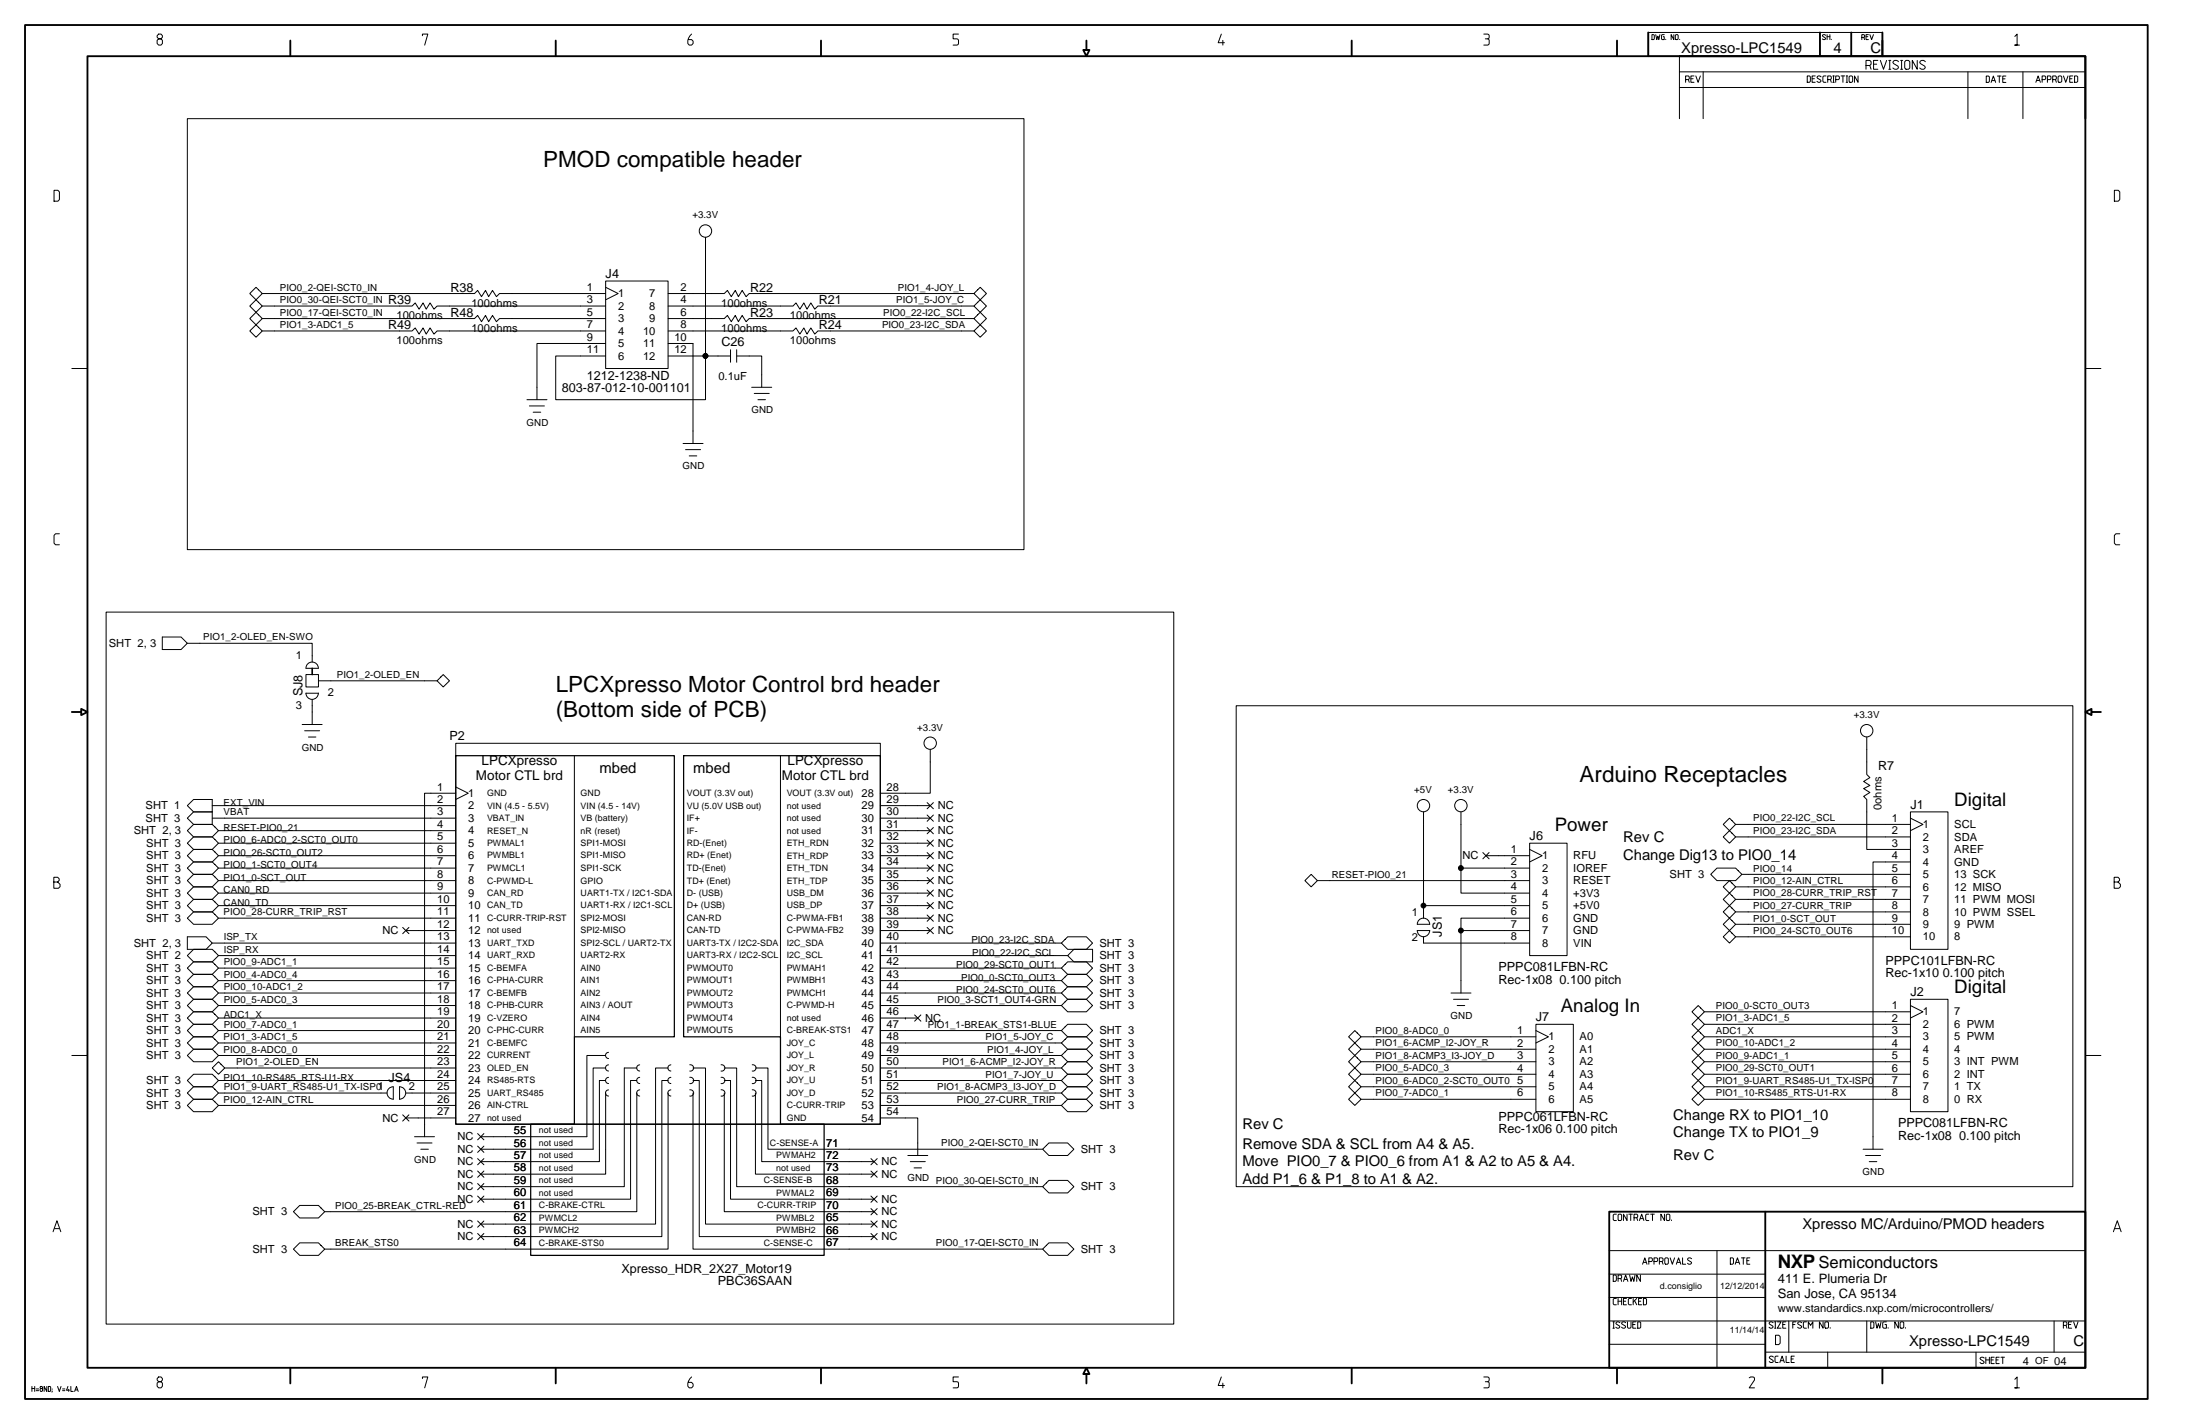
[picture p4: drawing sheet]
<svg xmlns="http://www.w3.org/2000/svg" width="432mm" height="279mm" viewBox="0 0 432 279" stroke-linecap="round" stroke-linejoin="round" font-family="sans-serif">
<g fill="none" stroke="#000" stroke-width=".2">
<path d="M31.1 6.7l-.3 .3v.3l.3 .3h.5l.3 .3v.6l-.3 .3h-.5l-.3-.3v-.6l.3-.3h.5l.3-.3v-.3l-.3-.3zM82.9 7v-.3h1.1l-.6 2.1M135.7 6.7a2.04 2.04 0 0 0-.7 1.8l.3 .3h.4l.3-.3v-.4l-.3-.3h-.6M188.1 6.7h-1v.9h.7l.3 .3-.1 .8-.9 .1M239.7 6.7l-.6 1.7h1.2M240 7.9v.9M291.2 6.7h.8a.55 .55 0 0 1 .2 .8l-.2 .1M291.5 7.6l.7 .1 .1 .8-.3 .3h-.8M324.2 6.8h.4l.1 .1v.7l-.1 .2h-.4zM325 6.8l.2 1 .2-.7 .2 .7 .2-1M326.6 6.8h-.4l-.1 .1 .1 .9h.4v-.6h-.1M326.9 7.7v.1"/>
<path d="M328.5 6.8v1l-.5-1v1M329 6.8l.4 .1v.7l-.2 .2-.4-.2v-.7zM329.6 11v12.3M329.6 17.2h79.7M329.6 14.1h79.7M329.7 7.7v.1M330.8 15.6h.6l.2-.1v-.4l-.2-.2h-.6v1.3M331.4 15.6l.2 .6M331.9 15.5h.4M332.5 14.9h-.6v1.3h.6M332.8 14.9l.5 1.3 .4-1.3M334.3 14.1v9.2"/>
<path d="M354.7 14.9h.5l.1 .2v.9l-.1 .2h-.5zM355.7 15.5h.4M356.3 14.9h-.6v1.3h.6M357.4 15.1a.47 .47 0 0 0-.8 .1l.7 .5v.3a.49 .49 0 0 1-.7 0M358.3 6.9l-.2-.1-.3 .1v.2l.5 .5-.2 .2-.4-.2M358.4 14.9h-.5l-.1 .2v.9l.1 .2h.5M358.6 7.2h.6M358.6 6.8v1M358.7 15.6h.6l.1-.1v-.4l-.1-.2h-.6v1.3M359.2 6.8v1M359.3 15.6l.1 .6M359.4 7.7v.1"/>
<path d="M359.7 16.2h.3M359.7 14.9h.3M359.9 14.9v1.3M360.3 15.6h.5l.2-.1v-.4l-.2-.2h-.5v1.3M361.4 14.9h.7M361.7 14.9v1.3M362.4 16.2h.2M362.4 14.9h.2M362.5 14.9v1.3M363.1 14.9h.4l.1 .2v.9l-.1 .2h-.4l-.2-.2v-.9zM364.7 14.9v1.3l-.7-1.3v1.3M365.4 7.3h.4l.2-.1-.2-.4h-.4v1"/>
<path d="M365.8 7.3l.2 .5M366.2 12.8h.8l.2-.2v-.5l-.2-.2h-.8v1.7M366.2 7.2h.4M366.7 6.8h-.5v1h.5M367 12.8l.2 .8M367 6.8l.3 1 .4-1M367.7 12.6h.6M368.6 11.9h-.9v1.7h.9M369.1 11.9l.6 1.7 .6-1.7M369.5 6.4h-46v4.6h46M370.7 13.6h.4M370.7 11.9h.4"/>
<path d="M370.9 11.9v1.7M372.6 12.1a.62 .62 0 0 0-1.1 .1l.1 .3 .9 .5 .1 .2-.1 .3a.7 .7 0 0 1-1-.2M373 13.6h.4M373 11.9h.4M373.2 11.9v1.7M374.1 11.9h.5l.2 .2v1.2l-.2 .3h-.5l-.3-.3v-1.2zM376.3 11.9v1.7l-1-1.7v1.7M377.9 12.1a.62 .62 0 0 0-1.1 .1l.1 .3 .9 .5 .1 .2-.1 .3a.68 .68 0 0 1-1-.2M386.2 14.1v9.2M389.8 14.9h.5l.2 .2v.9l-.2 .2h-.5zM390.8 16.2l.4-1.3 .5 1.3M391 15.8h.5"/>
<path d="M392 14.9h.7M392.4 14.9v1.3M393.1 15.5h.4M393.7 14.9h-.6v1.3h.6M395.5 7.2l.4-.5v2.1h-.4h.9M397 14.1v9.2M399.6 16.2l.4-1.3 .5 1.3M399.8 15.8h.5M400.8 15.6h.5l.2-.1v-.4l-.2-.2h-.5v1.3M401.8 15.6h.6l.1-.1v-.4l-.1-.2h-.6v1.3M402.9 15.6h.5l.2-.1v-.4l-.2-.2h-.5v1.3M403.4 15.6l.2 .6"/>
<path d="M404.1 14.9h.4l.2 .2v.9l-.2 .2h-.4l-.2-.2v-.9zM405 14.9l.4 1.3 .5-1.3M406.2 15.5h.5M406.8 14.9h-.6v1.3h.6M407.2 14.9h.4l.2 .2v.9l-.2 .2h-.4zM10.6 37.3h.8l.3 .4v1.5l-.3 .3h-.8zM36.8 23.3h164.2v84.5h-164.2zM415 37.3h.8l.3 .4v1.5l-.3 .3h-.8zM49 57.6l1.2-1.2 1.3 1.2-1.3 1.2zM118.9 57.6h-20.9l-.6 .6-.7-1.2-.8 1.2-.6-1.2-.8 1.2-.8-1.2-.6 .6h-41.6M118.9 55.1h12.2v17.2h-12.2zM118.9 56.4l2.4 1.2-2.4 1.2"/>
<path d="M131.1 57.6h11.1l.6-.6 .7 1.2 .8-1.2 .6 1.2 .8-1.2 .7 1.2 .6-.6h44.2M138.5 46.6v31.8h-29.4v-8.5h9.8M192.4 56.4l1.2 1.2-1.2 1.2-1.2-1.2zM192.4 58.8l1.2 1.2-1.2 1.3-1.2-1.3zM14.1 72.3h3.1M49 60l1.2-1.2 1.3 1.2-1.3 1.3zM49 62.5l1.2-1.2 1.3 1.2-1.3 1.2zM49 64.9l1.2-1.2 1.3 1.2-1.3 1.3zM103.4 78.4h4M103.9 79.7h2.9M118.9 67.4h-13.5v11M118.9 60h-33.1l-.6 .7-.8-1.3-.7 1.3-.7-1.3-.7 1.3-.8-1.3-.6 .6h-29.4"/>
<path d="M118.9 62.5h-20.9l-.6 .6-.7-1.2-.8 1.2-.6-1.2-.8 1.2-.8-1.2-.6 .6h-41.6M118.9 64.9h-33.1l-.6 .7-.8-1.3-.7 1.3-.7-1.3-.7 1.3-.8-1.3-.6 .6h-29.4M131.1 60h24.5l.6-.6 .8 1.3 .8-1.3 .6 1.3 .8-1.3 .7 1.3 .6-.7h30.7M131.1 62.5h11.1l.6-.6 .7 1.2 .8-1.2 .6 1.2 .8-1.2 .7 1.2 .6-.6h44.2M131.1 64.9h24.5l.6-.6 .8 1.3 .8-1.3 .6 1.3 .8-1.3 .7 1.3 .6-.7h30.7M131.1 67.4h4.9v19.6M143.4 68.6v2.5M143.4 69.8l-12.3 .1M144.6 69.8l4.9 .1v6.1M144.6 68.6v2.5M147.5 76h4M148 77.2h3"/>
<path d="M148.8 78.4h1.4M191.2 64.9l1.2-1.2 1.2 1.2-1.2 1.3zM192.4 61.3l1.2 1.2-1.2 1.2-1.2-1.2zM409.3 72.3h3M104.6 80.9h1.5M134.1 87h3.9M134.6 88.2h2.9M135.3 89.5h1.5M11.7 104.7h-.8l-.3 .4v1.5l.3 .3h.8M416.1 104.7h-.8l-.3 .4v1.5l.3 .3h.8M20.8 120.1h209.6v139.7h-209.6zM31.9 125h3.6l1.3 1.2-1.3 1.2h-3.6z"/>
<path d="M36.8 126.2h24.5v3.7M60 132.4h2.5v2.4h-2.5zM61.3 137.2v5M62.5 131.1a1.22 1.22 0 0 0-1.2-1.2 1.22 1.22 0 0 0-1.3 1.2h2.5M62.5 136a1.22 1.22 0 0 1-1.2 1.2 1.22 1.22 0 0 1-1.3-1.2h2.5M62.5 133.6h23.3M87 132.4l1.2 1.2-1.2 1.2-1.2-1.2zM242.6 138.5h164.2v94.3h-164.2zM36.8 158.1l1.2-1.2h3.7v4.9h-3.7l-1.2-1.3 1.2-1.2h3.7h-3.7zM41.7 158.1h47.8M59.3 142.2h3.9M59.8 143.4h2.9"/>
<path d="M60.5 144.6h1.5M89.5 145.8h83.3v74.8h-83.3zM89.5 155.6h-6.2v67.4M89.5 154.4l2.4 1.2-2.4 1.3M112.7 148.3v55.1M153.2 148.3v55.1M182 159.9l1.2 1.2M182 157.5l1.2 1.2M182.6 147v8.6h-9.8M182.6 158.1h-9.8M183.2 159.9l-1.2 1.2M183.2 157.5l-1.2 1.2"/>
<path d="M279.4 159.3v20.8M286.7 159.3v15.9h13.5M366.4 144.6v7.4l.6 .6-1.2 .7 1.2 .8-1.2 .6 1.2 .8-1.2 .8 .6 .6v9.8h8.6M375 159.3h7.3v27h-7.3zM10.6 173.1h.7l.3-.4v-.3l-.3-.3h-.7v2.2h.9l.3-.3v-.5l-.5-.4M36.8 163l1.2-1.2h3.7l1.2 1.2-1.2 1.2h-3.7zM36.8 165.4l1.2-1.2h3.7l1.2 1.2-1.2 1.3h-3.7zM36.8 167.9l1.2-1.2h3.7l1.2 1.2-1.2 1.2h-3.7zM36.8 170.3l1.2-1.2h3.7l1.2 1.2-1.2 1.3h-3.7zM36.8 172.8l1.2-1.2h3.7l1.2 1.2-1.2 1.2h-3.7zM36.8 175.2l1.2-1.2h3.7l1.2 1.2-1.2 1.3h-3.7zM36.8 177.7l1.2-1.2h3.7l1.2 1.2-1.2 1.2h-3.7z"/>
<path d="M41.7 160.5h47.8M89.5 172.8h-46.6M89.5 170.3h-46.6M89.5 177.7h-46.6M89.5 167.9h-46.6M89.5 163h-46.6M89.5 165.4h-46.6M89.5 175.2h-46.6M182 162.4l1.2 1.2M182 164.8l1.2 1.3M182 167.3l1.2 1.2M182 169.7l1.2 1.2"/>
<path d="M182 172.2l1.2 1.2M182 179.5l1.2 1.3M182 174.6l1.2 1.3M182 177.1l1.2 1.2M182.6 172.8h-9.8M182.6 170.3h-9.8M182.6 177.7h-9.8M182.6 167.9h-9.8M182.6 163h-9.8M182.6 165.4h-9.8M182.6 175.2h-9.8M182.6 160.5h-9.8"/>
<path d="M183.2 162.4l-1.2 1.2M183.2 164.8l-1.2 1.3M183.2 167.3l-1.2 1.2M183.2 169.7l-1.2 1.2M183.2 172.2l-1.2 1.2M183.2 179.5l-1.2 1.3M183.2 174.6l-1.2 1.3M183.2 177.1l-1.2 1.2M256.1 172.8l1.2-1.2 1.3 1.2-1.3 1.2zM258.6 172.8h41.6M286.7 170.3h13.5M291 167.3l1.3 1.2"/>
<path d="M291.7 167.9h8.5M292.3 167.3l-1.3 1.2M300.2 165.4h7.4v22.1h-7.4zM300.2 166.7l2.5 1.2-2.5 1.2M300.2 177.7h-20.8M335.8 171.6l1.2-1.3h3.7l1.2 1.3-1.2 1.2h-3.7zM338.2 161.8l1.2-1.3 1.3 1.3-1.3 1.2zM338.2 164.2l1.2-1.2 1.3 1.2-1.3 1.2zM338.2 174l1.2-1.2 1.3 1.2-1.3 1.2zM338.2 176.5l1.2-1.3 1.3 1.3-1.3 1.2zM338.2 178.9l1.2-1.2 1.3 1.2-1.3 1.2zM340.7 178.9h34.3"/>
<path d="M340.7 176.5h34.3M340.7 174h34.3M340.7 161.8h34.3M340.7 164.2h34.3M375 160.5l2.4 1.3-2.4 1.2M375 169.1h-7.4v56.4M375 171.6h-33.1M415 173.1h.7l.3-.4v-.3l-.3-.3h-.7v2.2h.9l.3-.3v-.5l-.5-.4M36.8 199.7l1.2-1.2h3.7l1.2 1.2-1.2 1.3h-3.7zM36.8 187.5l1.2-1.2h3.7l1.2 1.2-1.2 1.2h-3.7zM36.8 180.1l1.2-1.2h3.7l1.2 1.2-1.2 1.3h-3.7zM36.8 197.3l1.2-1.2h3.7l1.2 1.2-1.2 1.2h-3.7z"/>
<path d="M36.8 194.8l1.2-1.2h3.7l1.2 1.2-1.2 1.3h-3.7zM36.8 192.4l1.2-1.2h3.7l1.2 1.2-1.2 1.2h-3.7zM36.8 189.9l1.2-1.2h3.7l1.2 1.2-1.2 1.3h-3.7zM36.8 183.8h3.6l1.3 1.2-1.3 1.3h-3.6zM42.9 187.5h46.6M42.9 189.9h46.6M42.9 192.4h46.6M42.9 194.8h46.6M42.9 199.7h46.6M42.9 197.3h46.6M79 182l1.3 1.2M80.3 182l-1.3 1.2"/>
<path d="M89.5 182.6h-9.8M89.5 185h-47.8M89.5 180.1h-46.6M177.7 199.7h.1M179.5 199.1l1.2 1.3M180.1 199.7h-7.3M180.7 199.1l-1.2 1.3M182 182l1.2 1.2M182.6 182.6h-9.8M182.6 180.1h-9.8M183.2 182l-1.2 1.2M208.3 185h-35.5"/>
<path d="M208.3 189.9h-35.5M208.3 192.4h-35.5M208.3 194.8h-35.5M208.3 197.3h-35.5M209.5 188.7h3.7l1.2 1.2-1.2 1.3h-3.7l-1.2-1.3zM209.5 183.8h3.7l1.2 1.2-1.2 1.3h-3.7l-1.2-1.3zM209.5 191.2h3.7l1.2 1.2-1.2 1.2h-3.7l-1.2-1.2zM209.5 193.6h3.7l1.2 1.2-1.2 1.3h-3.7l-1.2-1.3zM209.5 196.1h3.7l1.2 1.2-1.2 1.2h-3.7l-1.2-1.2zM209.5 187.5h-36.7M210.8 186.3h3.6v2.4h-3.6l-1.3-1.2zM278.2 182.6h2.4a1.22 1.22 0 0 1-1.2 1.2 1.22 1.22 0 0 1-1.2-1.2z"/>
<path d="M278.7 180.4a1.23 1.23 0 0 1 1.9 1h-2.4v-.4zM279.4 183.8v1.2h20.8M284.8 194.8h3.9M285.3 196.1h2.9M286 197.3h1.5M286.7 182.6h13.5M300.2 180.1h-13.5v14.7M332.1 198.5l1.2-1.2 1.2 1.2-1.2 1.2zM334.5 198.5h40.5M338.2 181.4l1.2-1.3 1.3 1.3-1.3 1.2zM338.2 183.8l1.2-1.2 1.3 1.2-1.3 1.2zM340.7 181.4h34.3"/>
<path d="M340.7 183.8h34.3M375 196.1h7.3v22h-7.3zM375 197.3l2.4 1.2-2.4 1.2M14.1 207.1h3.1M36.8 212l1.2-1.2h3.7l1.2 1.2-1.2 1.2h-3.7zM36.8 204.6l1.2-1.2h3.7l1.2 1.2-1.2 1.3h-3.7zM36.8 207.1l1.2-1.2h3.7l1.2 1.2-1.2 1.2h-3.7zM36.8 214.5l1.2-1.3h3.7l1.2 1.3-1.2 1.2h-3.7zM36.8 216.9l1.2-1.2h3.7l1.2 1.2-1.2 1.2h-3.7zM36.8 202.2l1.2-1.2h3.7l1.2 1.2-1.2 1.2h-3.7zM41.7 209.6l1.2-1.3 1.2 1.3-1.2 1.2zM42.9 212h46.6"/>
<path d="M42.9 204.6h46.6M42.9 207.1h46.6M42.9 214.5h33.1M42.9 216.9h46.6M42.9 202.2h46.6M44.1 209.5l45.4 .1M77.2 215.7a1.22 1.22 0 0 1-1.2-1.2 1.22 1.22 0 0 1 1.2-1.3v2.5M78.4 215.7a1.22 1.22 0 0 0 1.2-1.2 1.22 1.22 0 0 0-1.2-1.3v2.5M79 218.7l1.3 1.3M79.7 214.5h9.8M79.7 219.4h9.8M80.3 218.7l-1.3 1.3"/>
<path d="M118.9 209.5h-2.5v16h-22M118.9 212h-1.3v15.9h-23.2M118.9 207.1h-3.7v15.9h-20.8M118.9 214.5v15.9h-24.5M119.4 206.5a.6 .6 0 0 0-.5 .6 .6 .6 0 0 0 .5 .6M119.4 208.9a.6 .6 0 0 0-.5 .6 .6 .6 0 0 0 .5 .6M119.4 211.4a.6 .6 0 0 0-.5 .6 .6 .6 0 0 0 .5 .6M119.4 213.8a.6 .6 0 0 0-.5 .7 .6 .6 0 0 0 .5 .6M125 209.6l-2.5-.1v23.3h-28.1M125 212h-1.2v23.3h-29.4M125 214.5v23.2h-61.3M125.6 208.9a.6 .6 0 0 0-.6 .6 .6 .6 0 0 0 .6 .6"/>
<path d="M125.6 211.4a.6 .6 0 0 0-.6 .6 .6 .6 0 0 0 .6 .6M125.6 213.8a.6 .6 0 0 0-.6 .7 .6 .6 0 0 0 .6 .6M131.1 209.6h-2.4v30.6h-34.3M131.1 212h-1.2v30.6h-35.5M131.1 214.5v30.6h-67.4M131.7 208.9a.6 .6 0 0 0-.6 .6 .6 .6 0 0 0 .6 .6M131.7 211.4a.6 .6 0 0 0-.6 .6 .6 .6 0 0 0 .6 .6M131.7 213.8a.6 .6 0 0 0-.6 .7 .6 .6 0 0 0 .6 .6M135.4 211.4a.63 .63 0 0 1 .7 .6 .63 .63 0 0 1-.7 .6M135.4 213.8a.63 .63 0 0 1 .7 .6 .63 .63 0 0 1-.7 .7M135.4 208.9a.63 .63 0 0 1 .7 .6 .63 .63 0 0 1-.7 .6M136 209.6h2.5v30.6h33.1"/>
<path d="M136 212h1.2v30.6h34.4M136 214.5v30.6h68.6M141.5 208.9a.63 .63 0 0 1 .8 .6 .63 .63 0 0 1-.8 .6M141.5 211.4a.63 .63 0 0 1 .8 .6 .63 .63 0 0 1-.8 .6M141.5 213.8a.63 .63 0 0 1 .8 .6 .63 .63 0 0 1-.8 .7M142.2 209.6h2.4v23.2h60M142.2 212h1.2v23.3h28.2M142.2 214.5v23.2h29.4M147.6 208.9a.63 .63 0 0 1 .8 .6 .63 .63 0 0 1-.8 .6M147.6 211.4a.63 .63 0 0 1 .8 .6 .63 .63 0 0 1-.8 .6M147.6 213.8a.63 .63 0 0 1 .8 .6 .63 .63 0 0 1-.8 .7M148.3 209.6h2.4v15.9h53.9"/>
<path d="M148.3 212h1.2v15.9h22.1M148.3 214.5v15.9h23.3M172.8 219.4h7.3v7.3M208.3 204.6l1.2-1.2h3.7l1.2 1.2-1.2 1.3h-3.7zM208.3 216.9l1.2-1.2h3.7l1.2 1.2-1.2 1.2h-3.7zM208.3 212h-35.5M208.3 204.6h-35.5M208.3 207.1h-35.5M208.3 209.5l-35.5 .1M208.3 214.5h-35.5M208.3 216.9h-35.5M208.3 202.2h-35.5"/>
<path d="M209.5 205.9h3.7l1.2 1.2-1.2 1.2h-3.7l-1.2-1.2zM209.5 208.3h3.7l1.2 1.3-1.2 1.2h-3.7l-1.2-1.2zM209.5 210.8h3.7l1.2 1.2-1.2 1.2h-3.7l-1.2-1.2zM209.5 213.2h3.7l1.2 1.3-1.2 1.2h-3.7l-1.2-1.2zM209.6 201h3.6l1.2 1.2-1.2 1.2h-3.6l-1.3-1.2zM264.7 215.7l1.2-1.2 1.2 1.2-1.2 1.2zM264.7 213.2l1.2-1.2 1.2 1.2-1.2 1.3zM264.7 208.3l1.2-1.2 1.2 1.2-1.2 1.2zM264.7 205.9l1.2-1.3 1.2 1.3-1.2 1.2zM264.7 203.4l1.2-1.2 1.2 1.2-1.2 1.2zM264.7 210.8l1.2-1.2 1.2 1.2-1.2 1.2zM267.1 215.7h34.4"/>
<path d="M267.1 213.2h34.4M267.1 205.9h34.4M267.1 208.3h34.4M267.1 203.4h34.4M267.1 210.8h34.4M301.5 201h7.3v17.1h-7.3zM301.5 202.2l2.4 1.2-2.4 1.2M332.1 205.9l1.2-1.3 1.2 1.3-1.2 1.2zM332.1 208.3l1.2-1.2 1.2 1.2-1.2 1.2zM332.1 210.8l1.2-1.2 1.2 1.2-1.2 1.2zM332.1 213.2l1.2-1.2 1.2 1.2-1.2 1.3zM332.1 215.7l1.2-1.2 1.2 1.2-1.2 1.2z"/>
<path d="M332.1 201l1.2-1.3 1.2 1.3-1.2 1.2zM332.1 203.4l1.2-1.2 1.2 1.2-1.2 1.2zM334.5 205.9h40.5M334.5 208.3h40.5M334.5 210.8h40.5M334.5 215.7h40.5M334.5 213.2h40.5M334.5 203.4h40.5M334.5 201h40.5M409.3 207.1h3M57.6 237.7l1.2-1.2h3.7l1.2 1.2-1.2 1.3h-3.7zM81.4 223h3.9"/>
<path d="M81.9 224.3h2.9M82.6 225.5h1.5M93.7 222.4l1.3 1.2M93.7 224.9l1.3 1.2M93.7 227.3l1.3 1.2M93.7 229.8l1.3 1.2M93.7 232.2l1.3 1.2M93.7 234.7l1.3 1.2M93.7 239.6l1.3 1.2M95 222.4l-1.3 1.2M95 224.9l-1.3 1.2M95 227.3l-1.3 1.2"/>
<path d="M95 229.8l-1.3 1.2M95 232.2l-1.3 1.2M95 234.7l-1.3 1.2M95 239.6l-1.3 1.2M170.9 239.6l1.3 1.2M170.9 237.1l1.3 1.3M170.9 234.7l1.3 1.2M170.9 227.3l1.3 1.2M170.9 229.8l1.3 1.2M172.2 239.6l-1.3 1.2M172.2 237.1l-1.3 1.3M172.2 234.7l-1.3 1.2"/>
<path d="M172.2 227.3l-1.3 1.2M172.2 229.8l-1.3 1.2M178.2 226.7h3.9M178.7 227.9h2.9M179.4 229.2h1.5M205.9 224.3h3.6l1.3 1.2-1.3 1.2h-3.6l-1.3-1.2zM205.9 231.6h3.6l1.3 1.2-1.3 1.3h-3.6l-1.3-1.3zM317.2 238.2h-.4l-.2 .2v.9l.2 .2h.4M317.8 238.2h.3l.2 .2v.9l-.2 .2h-.3l-.2-.2v-.9zM319.3 238.2v1.3l-.7-1.3v1.3M319.7 238.2h.7M320.1 238.2v1.3"/>
<path d="M320.7 238.9h.5l.2-.1v-.4l-.2-.2h-.5v1.3M321.2 238.9l.2 .6M321.8 239.5l.4-1.3 .4 1.3M321.9 239.1h.6M323.6 238.2h-.4l-.2 .2v.9l.2 .2h.4M324 238.2h.7M324.3 238.2v1.3M326.7 238.2v1.3l-.7-1.3v1.3M327.2 238.2h.4l.1 .2v.9l-.1 .2h-.4l-.2-.2v-.9zM328.1 239.4v.1M365.7 225.5h3.9M366.2 226.7h2.9"/>
<path d="M366.9 227.9h1.5M10.4 241.7l.8-2.2 .7 2.2M10.7 241.1h.9M57.6 245.1l1.2-1.2h3.7l1.2 1.2-1.2 1.2h-3.7zM93.7 242l1.3 1.2M95 242l-1.3 1.2M170.9 242l1.3 1.2M172.2 242l-1.3 1.2M205.9 243.9h3.6l1.3 1.2-1.3 1.2h-3.6l-1.3-1.2zM315.8 245.4h93.5M315.8 254.6h30.7M315.8 250h30.7"/>
<path d="M315.8 259.2h93.5M316.6 259.4h.3M316.6 250.2h.5l.1 .1v.9l-.1 .2h-.5zM316.7 259.4v1.2M317.2 254.8h-.4l-.2 .1v.9l.2 .2h.4M317.6 255.3h.7M317.6 250.9h.5l.2-.2v-.4l-.2-.1h-.5v1.2M317.6 254.8v1.2M317.9 259.5a.47 .47 0 0 0-.8 .1l.7 .6 .1 .1-.1 .2a.47 .47 0 0 1-.7-.1M318.1 250.9l.2 .5M318.3 254.8v1.2M318.6 255.3h.5"/>
<path d="M318.6 251.4l.5-1.2 .4 1.2M318.8 251h.5M319.1 259.5a.47 .47 0 0 0-.8 .1l.7 .6v.3a.49 .49 0 0 1-.7-.1M319.2 254.8h-.6v1.2h.6M319.4 259.4v1l.2 .2h.4l.1-.2v-1M319.8 250.2l.3 1.2 .3-.9 .3 .9 .2-1.2M320.2 254.8h-.4l-.2 .1v.9l.2 .2h.4M320.5 259.9h.4M320.5 254.8v1.2M320.8 255.2l.4 .8M321.1 259.4h-.6v1.2h.6M321.2 254.8l-.7 .7"/>
<path d="M321.4 259.4h.5l.1 .1v.9l-.1 .2h-.5zM321.6 255.3h.4M322 250.2v1.2l-.8-1.2v1.2M322.2 254.8h-.6v1.2h.6M322.4 248.1l.4-1.3 .5 1.3M322.6 254.8h.4l.2 .1v.9l-.2 .2h-.4zM322.6 247.7h.5M323.6 247.5h.5l.2-.1v-.4l-.2-.2h-.5v1.3M324.6 247.5h.6l.2-.1v-.4l-.2-.2h-.6v1.3M325.7 247.5h.5l.2-.1v-.4l-.2-.2h-.5v1.3M326.2 247.5l.2 .6M326.9 246.8h.4l.1 .2v.9l-.1 .2h-.4l-.2-.2v-.9z"/>
<path d="M327.8 246.8l.4 1.3 .5-1.3M329 248.1l.5-1.3 .4 1.3M329.2 247.7h.5M330.2 246.8v1.3h.7M332 247a.47 .47 0 0 0-.8 .1l.8 .7-.3 .3-.5-.2M337 245.4v23M339.6 246.8h.5l.1 .2v.9l-.1 .2h-.5zM340.6 248.1l.4-1.3 .5 1.3M340.7 247.7h.6M341.8 246.8h.7M342.2 246.8v1.3M342.9 247.4h.4"/>
<path d="M343.5 246.8h-.6v1.3h.6M348 259.5a.47 .47 0 0 0-.8 .1l.8 .7-.3 .3-.5-.2M348.3 259.4h.3M348.4 259.4v1.2M348.8 259.4h.8l-.8 1.2h.8M349.9 259.9h.5M350.5 259.4h-.6v1.2h.6M351.1 259.2v6.1M351.9 259.9h.4M352.5 259.4h-.6v1.2M353.6 259.5a.47 .47 0 0 0-.8 .1l.8 .7a.45 .45 0 0 1-.3 .3 .45 .45 0 0 1-.5-.2M354.6 259.4h-.5l-.2 .1v.9l.2 .2h.5"/>
<path d="M357.8 259.4v1.2l-.7-1.2v1.2M358.3 259.4h.4l.2 .1v.9l-.2 .2h-.4l-.1-.2v-.9zM366.4 259.2v6.1M367.2 259.4h.4l.2 .1v.9l-.2 .2h-.4zM368.1 259.4l.3 1.2 .3-.9 .3 .9 .2-1.2M370.2 259.4h-.5l-.2 .1v.9l.2 .2h.5v-.7h-.2M372.6 259.4v1.2l-.7-1.2v1.2M373.1 259.4h.4l.2 .1v.9l-.2 .2h-.4l-.2-.2v-.9zM403.2 259.2v6.1M406 259.9h.4M406.6 259.4h-.6v1.2h.6M407 259.4l.4 1.2 .5-1.2"/>
<path d="M414.8 241.7l.8-2.2 .7 2.2M415.1 241.1h.9M6.3 272v1M6.3 272.4h.5M6.8 272v1M7.1 272.9h.5M7.1 272.5h.5M8 272l-.1 .3 .4 .3-.1 .4h-.2l-.1-.4 .3-.2 .1-.2zM9.2 272v1l-.5-1v1M9.5 272l.4 .2v.7l-.1 .1h-.3zM10.2 272.9v.2M10.2 272.5v.1"/>
<path d="M11.3 272l.3 1 .4-1M12.3 272.9h.4M12.3 272.5h.4M13.3 272l-.2 .8h.5M13.5 272.6v.4M13.9 272v1h.5M14.6 273l.4-1 .3 1M14.8 272.7h.4M31.1 270.2l-.3 .3v.3l.3 .3h.5l.3 .3v.6l-.3 .3h-.5l-.3-.3v-.6l.3-.3h.5l.3-.3v-.3l-.3-.3zM82.9 270.5v-.3h1.1l-.6 2.1M135.7 270.2a2.03 2.03 0 0 0-.7 1.8l.3 .3h.4l.3-.3v-.4l-.3-.4h-.6M188.1 270.2h-1v.9h.7l.3 .3-.1 .8-.9 .1"/>
<path d="M239.7 270.2l-.6 1.6h1.2M240 271.4v.9M291.2 270.2h.8a.5 .5 0 0 1 .3 .4 .5 .5 0 0 1-.3 .5M291.5 271.1l.7 .1 .1 .8-.3 .3h-.8M315.8 263.8h30.7M316.6 260.6h.3M343.3 270.3l.3-.1h.5l.2 .1 .1 .2v.3l-1.1 1.5h1.1M346.5 265.3h62.8M348.1 266.3a.47 .47 0 0 0-.8 .1l.8 .7a.45 .45 0 0 1-.8 0M348.3 260.6h.3M348.5 262h.6l.3 .3v1.2l-.3 .3h-.6zM349 266.1h-.4l-.2 .2v.8l.2 .2h.4"/>
<path d="M349.3 267.3l.5-1.2 .4 1.2M349.5 267h.6M350.6 266.1v1.2h.6M351.6 266.6h.4M352.2 266.1h-.6v1.2h.6M354.9 260.6v-1.2l.5 .7 .4-.7v1.2M358.7 265.3v3.1M359.2 260.5v.1M370.6 260.5v.1M374 260.5v.1M387.8 265.3v3.1M389.4 266.5l-.5-.2-.3 .3 .7 .5 .1 .2-.1 .1a.47 .47 0 0 1-.7-.1"/>
<path d="M389.8 266.3v1.2M389.8 266.8h.7M390.5 266.3v1.2M390.8 266.8h.4M391.4 266.3h-.6v1.2h.6M391.8 266.8h.4M392.4 266.3h-.6v1.2h.6M392.7 266.3h.7M393.1 266.3v1.2M395.5 270.6l.4-.4v2.1h-.4h.9M405 260.1h.5l.2-.2v-.4l-.2-.1h-.5v1.2M405.5 260.1l.2 .5"/>
<circle cx="138.5" cy="45.3" r="1.22"/>
<circle cx="182.6" cy="145.8" r="1.21"/>
<circle cx="279.4" cy="158.1" r="1.21"/>
<circle cx="286.7" cy="158.1" r="1.21"/>
<circle cx="366.4" cy="143.4" r="1.22"/>
</g>
<g fill="#000" stroke="#000" stroke-width=".2">
<circle cx="138.5" cy="69.8" r=".48"/>
<circle cx="279.4" cy="177.7" r=".48"/>
<circle cx="286.7" cy="170.3" r=".48"/>
<circle cx="286.7" cy="182.6" r=".48"/>
</g>
<g fill="none" stroke="#000" stroke-width=".37">
<path d="M4.9 4.9h416.6v269.6h-416.6zM17.2 11h392.1v257.4h-392.1zM57 8v3M109.1 8v3M161.1 8v3M213.2 8v1.8h-.6l.6 1.2 .6-1.2h-.6M265.3 8v3M317.4 8v3M323.5 6.4v4.6M329.6 11h79.7v12.3M357.2 6.4v4.6M363.3 6.4v4.6"/>
<path d="M369.5 6.4v4.6M14.1 139.7h1.8v.6l1.3-.6-1.3-.6v.6M410.5 139.7v.6l-1.2-.6 1.2-.6v.6h1.8M315.8 237.7h93.5v30.7h-93.5zM346.5 237.7v30.7M57 268.4v3M109.1 268.4v3M161.1 268.4v3M213.2 269.6h-.6l.6-1.2 .6 1.2h-.6v1.8M265.3 268.4v3M317.4 268.4v3M369.5 268.4v3"/>
</g>
<path d="M89.5 148.3h42.9v55.1h-19.7v17.2h-23.2zM134.2 148.3h38.6v72.3h-19.6v-17.2h-19zM104.2 220.6h57.6v25.7h-57.6z" fill="none" stroke="#000" stroke-width=".24"/>
<path d="M61.3 131.1v1.3" fill="none" stroke="#000" stroke-width=".32"/>
<g font-size="4.4">
<text x="106.6" y="32.8">PMOD compatible header</text>
<text x="109.1" y="135.7">LPCXpresso Motor Control brd header</text>
<text x="109.1" y="140.6">(Bottom side of PCB)</text>
<text x="310" y="153.5">Arduino Receptacles</text>
</g>
<g font-size="3.7">
<text x="383.6" y="158.1">Digital</text>
<text x="305.1" y="163">Power</text>
<text x="383.6" y="194.8">Digital</text>
<text x="306.3" y="198.5">Analog In</text>
<text x="348.9" y="248.7">NXP</text>
</g>
<text font-size="3.3" x="356.9" y="248.8">Semiconductors</text>
<g font-size="2.9">
<text x="330" y="10.5">Xpresso-LPC1549</text>
<text x="359.9" y="10.5">4</text>
<text x="367.1" y="10.5">C</text>
<text x="117.7" y="151.7">mbed</text>
<text x="136.1" y="151.7">mbed</text>
<text x="318.6" y="165.1">Rev C</text>
<text x="318.6" y="168.8">Change Dig13 to PIO0_14</text>
<text x="243.9" y="221.5">Rev C</text>
<text x="328.4" y="219.8">Change RX to PIO1_10</text>
<text x="243.9" y="225.5">Remove SDA &amp; SCL from A4 &amp; A5.</text>
<text x="328.4" y="223.2">Change TX to PIO1_9</text>
<text x="328.4" y="227.6">Rev C</text>
<text x="243.9" y="228.9">Move PIO0_7 &amp; PIO0_6 from A1 &amp; A2 to A5 &amp; A4.</text>
<text x="243.9" y="232.2">Add P1_6 &amp; P1_8 to A1 &amp; A2.</text>
<text x="353.8" y="241.1">Xpresso MC/Arduino/PMOD headers</text>
<text x="374.7" y="264.1">Xpresso-LPC1549</text>
<text x="407" y="264.1">C</text>
</g>
<g font-size="2.6">
<text x="93.4" y="153.1">Motor CTL brd</text>
<text x="94.5" y="150.2">LPCXpresso</text>
<text x="153.4" y="153.1">Motor CTL brd</text>
<text x="154.6" y="150.2">LPCXpresso</text>
</g>
<g font-size="2.5">
<text x="76.2" y="59.7">R39</text>
<text x="88.4" y="57.3">R38</text>
<text x="118.9" y="54.5">J4</text>
<text x="147.2" y="57.3">R22</text>
<text x="160.7" y="59.7">R21</text>
<text x="76.2" y="64.6">R49</text>
<text x="147.2" y="62.1">R23</text>
<text x="160.7" y="64.6">R24</text>
<text x="141.6" y="67.8">C26</text>
<text x="110.3" y="77">803-87-012-10-001101</text>
<text x="115.2" y="74.5">1212-1238-ND</text>
<text x="59.4" y="136.7" transform="rotate(-90 59.4 136.7)">SJ8</text>
<text x="88.2" y="145.2">P2</text>
<text x="368.6" y="151.2">R7</text>
<text x="375" y="158.7">J1</text>
<text x="300.2" y="164.8">J6</text>
<text x="283" y="183.8" transform="rotate(-90 283 183.8)">JS1</text>
<text x="294.1" y="190.5">PPPC081LFBN-RC</text>
<text x="370.1" y="191.7">Rec-1x10 0.100 pitch</text>
<text x="370.1" y="189.3">PPPC101LFBN-RC</text>
<text x="294.1" y="193">Rec-1x08 0.100 pitch</text>
<text x="375" y="195.4">J2</text>
<text x="301.5" y="200.3">J7</text>
<text x="76.3" y="212.3">JS4</text>
<text x="294.1" y="219.9">PPPC061LFBN-RC</text>
<text x="372.5" y="221.2">PPPC081LFBN-RC</text>
<text x="294.1" y="222.4">Rec-1x06 0.100 pitch</text>
<text x="372.5" y="223.6">Rec-1x08 0.100 pitch</text>
<text x="122" y="249.8">Xpresso_HDR_2X27_Motor19</text>
<text x="348.9" y="251.8">411 E. Plumeria Dr</text>
<text x="140.9" y="252.2">PBC36SAAN</text>
<text x="348.9" y="254.7">San Jose, CA 95134</text>
</g>
<g font-size="2.2">
<text x="115.2" y="57.1">1</text>
<text x="115.2" y="59.5">3</text>
<text x="121.3" y="58.3">1</text>
<text x="127.4" y="58.3">7</text>
<text x="133.6" y="57.1">2</text>
<text x="133.6" y="59.5">4</text>
<text x="77.8" y="62.6">100ohms R48</text>
<text x="92.5" y="60.2">100ohms</text>
<text x="92.5" y="65">100ohms</text>
<text x="115.2" y="62">5</text>
<text x="115.2" y="64.4">7</text>
<text x="121.3" y="65.7">4</text>
<text x="121.3" y="63.2">3</text>
<text x="121.3" y="60.8">2</text>
<text x="126.2" y="65.7">10</text>
<text x="127.4" y="63.2">9</text>
<text x="127.4" y="60.8">8</text>
<text x="133.6" y="62">6</text>
<text x="133.6" y="64.4">8</text>
<text x="141.5" y="60.2">100ohms</text>
<text x="141.5" y="65">100ohms</text>
<text x="155" y="62.6">100ohms</text>
<text x="77.8" y="67.5">100ohms</text>
<text x="115.2" y="66.9">9</text>
<text x="115.2" y="69.3">11</text>
<text x="121.3" y="68.1">5</text>
<text x="121.3" y="70.6">6</text>
<text x="126.2" y="68.1">11</text>
<text x="126.2" y="70.6">12</text>
<text x="132.4" y="66.9">10</text>
<text x="132.4" y="69.3">12</text>
<text x="155" y="67.5">100ohms</text>
<text x="141" y="74.6">0.1uF</text>
<text x="21.4" y="126.9">SHT 2, 3</text>
<text x="58" y="129.4">1</text>
<text x="64.4" y="136.5">2</text>
<text x="58" y="139.2">3</text>
<text x="85.8" y="155.1">1</text>
<text x="174" y="155.1">28</text>
<text x="28.6" y="158.8">SHT 1</text>
<text x="28.6" y="161.2">SHT 3</text>
<text x="85.8" y="157.5">2</text>
<text x="85.8" y="160">3</text>
<text x="91.9" y="156.4">1</text>
<text x="91.9" y="158.8">2</text>
<text x="91.9" y="161.2">3</text>
<text x="169.1" y="156.4">28</text>
<text x="169.1" y="158.8">29</text>
<text x="169.1" y="161.2">30</text>
<text x="174" y="157.5">29</text>
<text x="174" y="160">30</text>
<text x="184" y="161.2">NC</text>
<text x="184" y="158.8">NC</text>
<text x="369.3" y="158.9" transform="rotate(-90 369.3 158.9)">0ohms</text>
<text x="371.3" y="161.2">1</text>
<text x="26.2" y="163.7">SHT 2, 3</text>
<text x="28.7" y="166.2">SHT 3</text>
<text x="85.8" y="162.5">4</text>
<text x="85.8" y="164.9">5</text>
<text x="85.8" y="167.4">6</text>
<text x="91.9" y="163.7">4</text>
<text x="91.9" y="166.2">5</text>
<text x="169.1" y="163.7">31</text>
<text x="169.1" y="166.2">32</text>
<text x="174" y="162.5">31</text>
<text x="174" y="164.9">32</text>
<text x="174" y="167.4">33</text>
<text x="184" y="163.7">NC</text>
<text x="184" y="166.2">NC</text>
<text x="296.5" y="167.4">1</text>
<text x="371.3" y="166.1">3</text>
<text x="371.3" y="163.7">2</text>
<text x="377.4" y="162.5">1</text>
<text x="377.4" y="164.9">2</text>
<text x="377.4" y="167.4">3</text>
<text x="383.6" y="167.4">AREF</text>
<text x="383.6" y="164.9">SDA</text>
<text x="383.6" y="162.5">SCL</text>
<text x="28.7" y="168.6">SHT 3</text>
<text x="28.7" y="171">SHT 3</text>
<text x="28.7" y="173.5">SHT 3</text>
<text x="85.8" y="169.8">7</text>
<text x="85.8" y="172.3">8</text>
<text x="91.9" y="168.6">6</text>
<text x="91.9" y="171">7</text>
<text x="91.9" y="173.5">8</text>
<text x="169.1" y="168.6">33</text>
<text x="169.1" y="171">34</text>
<text x="169.1" y="173.5">35</text>
<text x="174" y="169.8">34</text>
<text x="174" y="172.3">35</text>
<text x="184" y="168.6">NC</text>
<text x="184" y="171">NC</text>
<text x="184" y="173.5">NC</text>
<text x="287.1" y="168.6">NC</text>
<text x="296.5" y="172.3">3</text>
<text x="296.5" y="169.8">2</text>
<text x="302.7" y="168.6">1</text>
<text x="302.7" y="171">2</text>
<text x="302.7" y="173.5">3</text>
<text x="308.8" y="168.6">RFU</text>
<text x="308.8" y="171">IOREF</text>
<text x="308.8" y="173.5">RESET</text>
<text x="327.7" y="172.3">SHT 3</text>
<text x="371.3" y="173.5">6</text>
<text x="371.3" y="171">5</text>
<text x="371.3" y="168.6">4</text>
<text x="377.4" y="169.8">4</text>
<text x="377.4" y="172.3">5</text>
<text x="383.6" y="169.8">GND</text>
<text x="383.6" y="172.3">13 SCK</text>
<text x="28.7" y="176">SHT 3</text>
<text x="28.7" y="178.4">SHT 3</text>
<text x="85.8" y="174.7">9</text>
<text x="85.8" y="177.2">10</text>
<text x="85.8" y="179.6">11</text>
<text x="91.9" y="176">9</text>
<text x="91.9" y="178.4">10</text>
<text x="169.1" y="176">36</text>
<text x="169.1" y="178.4">37</text>
<text x="174" y="174.7">36</text>
<text x="174" y="177.2">37</text>
<text x="174" y="179.6">38</text>
<text x="184" y="176">NC</text>
<text x="184" y="178.4">NC</text>
<text x="277.1" y="179.7">1</text>
<text x="296.5" y="179.6">6</text>
<text x="296.5" y="177.2">5</text>
<text x="296.5" y="174.7">4</text>
<text x="302.7" y="176">4</text>
<text x="302.7" y="178.4">5</text>
<text x="308.8" y="176">+3V3</text>
<text x="308.8" y="178.4">+5V0</text>
<text x="371.3" y="178.4">8</text>
<text x="371.3" y="175.9">7</text>
<text x="377.4" y="179.6">8</text>
<text x="377.4" y="174.7">6</text>
<text x="377.4" y="177.2">7</text>
<text x="383.6" y="174.7">12 MISO</text>
<text x="383.6" y="177.2">11 PWM MOSI</text>
<text x="383.6" y="179.6">10 PWM SSEL</text>
<text x="26.2" y="185.8">SHT 2, 3</text>
<text x="28.7" y="180.9">SHT 3</text>
<text x="75.1" y="183.3">NC</text>
<text x="85.8" y="182.1">12</text>
<text x="85.8" y="184.5">13</text>
<text x="91.9" y="180.9">11</text>
<text x="91.9" y="183.3">12</text>
<text x="91.9" y="185.8">13</text>
<text x="169.1" y="180.9">38</text>
<text x="169.1" y="183.3">39</text>
<text x="169.1" y="185.8">40</text>
<text x="174" y="182.1">39</text>
<text x="174" y="184.5">40</text>
<text x="184" y="180.9">NC</text>
<text x="184" y="183.3">NC</text>
<text x="215.8" y="185.8">SHT 3</text>
<text x="277.1" y="184.6">2</text>
<text x="296.5" y="184.5">8</text>
<text x="296.5" y="182.1">7</text>
<text x="302.7" y="180.9">6</text>
<text x="302.7" y="185.8">8</text>
<text x="302.7" y="183.3">7</text>
<text x="308.8" y="180.9">GND</text>
<text x="308.8" y="183.3">GND</text>
<text x="308.8" y="185.8">VIN</text>
<text x="371.3" y="183.3">10</text>
<text x="371.3" y="180.8">9</text>
<text x="377.4" y="184.5">10</text>
<text x="377.4" y="182.1">9</text>
<text x="383.6" y="182.1">9 PWM</text>
<text x="383.6" y="184.5">8</text>
<text x="28.7" y="188.2">SHT 2</text>
<text x="28.7" y="190.7">SHT 3</text>
<text x="85.8" y="187">14</text>
<text x="85.8" y="189.4">15</text>
<text x="85.8" y="191.9">16</text>
<text x="91.9" y="188.2">14</text>
<text x="91.9" y="190.7">15</text>
<text x="169.1" y="188.2">41</text>
<text x="169.1" y="190.7">42</text>
<text x="174" y="187">41</text>
<text x="174" y="189.4">42</text>
<text x="174" y="191.9">43</text>
<text x="215.8" y="190.7">SHT 3</text>
<text x="215.8" y="188.2">SHT 3</text>
<text x="28.7" y="195.6">SHT 3</text>
<text x="28.7" y="193.1">SHT 3</text>
<text x="85.8" y="194.3">17</text>
<text x="85.8" y="196.8">18</text>
<text x="91.9" y="193.1">16</text>
<text x="91.9" y="195.6">17</text>
<text x="169.1" y="193.1">43</text>
<text x="169.1" y="195.6">44</text>
<text x="174" y="194.3">44</text>
<text x="174" y="196.8">45</text>
<text x="215.8" y="193.1">SHT 3</text>
<text x="215.8" y="195.6">SHT 3</text>
<text x="371.3" y="198">1</text>
<text x="28.7" y="200.5">SHT 3</text>
<text x="28.7" y="202.9">SHT 3</text>
<text x="28.7" y="198">SHT 3</text>
<text x="85.8" y="199.2">19</text>
<text x="85.8" y="201.7">20</text>
<text x="91.9" y="198">18</text>
<text x="91.9" y="200.5">19</text>
<text x="91.9" y="202.9">20</text>
<text x="169.1" y="198">45</text>
<text x="169.1" y="200.5">46</text>
<text x="169.1" y="202.9">47</text>
<text x="174" y="199.2">46</text>
<text x="174" y="201.7">47</text>
<text x="181.6" y="200.5">NC</text>
<text x="215.8" y="198">SHT 3</text>
<text x="215.8" y="202.9">SHT 3</text>
<text x="297.8" y="202.9">1</text>
<text x="371.3" y="202.9">3</text>
<text x="371.3" y="200.4">2</text>
<text x="377.4" y="199.2">1</text>
<text x="377.4" y="201.7">2</text>
<text x="383.6" y="201.7">6 PWM</text>
<text x="383.6" y="199.2">7</text>
<text x="28.7" y="205.4">SHT 3</text>
<text x="28.7" y="207.8">SHT 3</text>
<text x="85.8" y="204.1">21</text>
<text x="85.8" y="206.6">22</text>
<text x="85.8" y="209">23</text>
<text x="91.9" y="205.4">21</text>
<text x="91.9" y="207.8">22</text>
<text x="169.1" y="207.8">49</text>
<text x="169.1" y="205.4">48</text>
<text x="174" y="204.1">48</text>
<text x="174" y="206.6">49</text>
<text x="174" y="209">50</text>
<text x="215.8" y="205.4">SHT 3</text>
<text x="215.8" y="207.8">SHT 3</text>
<text x="297.8" y="207.8">3</text>
<text x="297.8" y="205.3">2</text>
<text x="303.9" y="209">3</text>
<text x="303.9" y="206.6">2</text>
<text x="303.9" y="204.2">1</text>
<text x="310" y="209">A2</text>
<text x="310" y="206.6">A1</text>
<text x="310" y="204.2">A0</text>
<text x="371.3" y="207.8">5</text>
<text x="371.3" y="205.3">4</text>
<text x="377.4" y="204.2">3</text>
<text x="377.4" y="206.6">4</text>
<text x="377.4" y="209">5</text>
<text x="383.6" y="209">3 INT PWM</text>
<text x="383.6" y="206.6">4</text>
<text x="383.6" y="204.2">5 PWM</text>
<text x="28.7" y="212.7">SHT 3</text>
<text x="28.7" y="215.2">SHT 3</text>
<text x="74.1" y="213.8">1</text>
<text x="80.3" y="213.8">2</text>
<text x="85.8" y="211.5">24</text>
<text x="85.8" y="213.9">25</text>
<text x="91.9" y="210.3">23</text>
<text x="91.9" y="212.7">24</text>
<text x="91.9" y="215.2">25</text>
<text x="169.1" y="215.2">52</text>
<text x="169.1" y="212.7">51</text>
<text x="169.1" y="210.3">50</text>
<text x="174" y="211.5">51</text>
<text x="174" y="213.9">52</text>
<text x="215.8" y="210.3">SHT 3</text>
<text x="215.8" y="212.7">SHT 3</text>
<text x="215.8" y="215.2">SHT 3</text>
<text x="297.8" y="215.1">6</text>
<text x="297.8" y="212.7">5</text>
<text x="297.8" y="210.2">4</text>
<text x="303.9" y="214">5</text>
<text x="303.9" y="211.5">4</text>
<text x="310" y="214">A4</text>
<text x="310" y="211.5">A3</text>
<text x="371.3" y="215.1">8</text>
<text x="371.3" y="212.7">7</text>
<text x="371.3" y="210.2">6</text>
<text x="377.4" y="211.5">6</text>
<text x="377.4" y="214">7</text>
<text x="383.6" y="214">1 TX</text>
<text x="383.6" y="211.5">2 INT</text>
<text x="28.7" y="217.6">SHT 3</text>
<text x="75.1" y="220.1">NC</text>
<text x="85.8" y="216.4">26</text>
<text x="85.8" y="218.8">27</text>
<text x="91.9" y="217.6">26</text>
<text x="91.9" y="220.1">27</text>
<text x="169.1" y="220.1">54</text>
<text x="169.1" y="217.6">53</text>
<text x="174" y="216.4">53</text>
<text x="174" y="218.8">54</text>
<text x="215.8" y="217.6">SHT 3</text>
<text x="303.9" y="216.4">6</text>
<text x="310" y="216.4">A5</text>
<text x="377.4" y="216.4">8</text>
<text x="383.6" y="216.4">0 RX</text>
<text x="89.8" y="223.8">NC</text>
<text x="89.8" y="226.2">NC</text>
<text x="100.9" y="222.5">55</text>
<text x="100.9" y="227.4">57</text>
<text x="100.9" y="225">56</text>
<text x="162.2" y="227.4">72</text>
<text x="162.2" y="225">71</text>
<text x="212.1" y="226.2">SHT 3</text>
<text x="89.8" y="228.6">NC</text>
<text x="89.8" y="231.1">NC</text>
<text x="89.8" y="233.6">NC</text>
<text x="100.9" y="229.8">58</text>
<text x="100.9" y="232.3">59</text>
<text x="162.2" y="229.8">73</text>
<text x="162.2" y="232.3">68</text>
<text x="173" y="228.6">NC</text>
<text x="173" y="231.1">NC</text>
<text x="212.1" y="233.6">SHT 3</text>
<text x="49.5" y="238.5">SHT 3</text>
<text x="89.8" y="236">NC</text>
<text x="100.9" y="234.8">60</text>
<text x="100.9" y="237.2">61</text>
<text x="100.9" y="239.6">62</text>
<text x="162.2" y="237.2">70</text>
<text x="162.2" y="234.8">69</text>
<text x="162.2" y="239.6">65</text>
<text x="173" y="238.5">NC</text>
<text x="173" y="236">NC</text>
<text x="49.5" y="245.8">SHT 3</text>
<text x="89.8" y="240.9">NC</text>
<text x="89.8" y="243.4">NC</text>
<text x="100.9" y="242.1">63</text>
<text x="100.9" y="244.6">64</text>
<text x="162.2" y="244.6">67</text>
<text x="162.2" y="242.1">66</text>
<text x="173" y="243.4">NC</text>
<text x="173" y="240.9">NC</text>
<text x="212.1" y="245.8">SHT 3</text>
<text x="348.9" y="257.5">www.standardics.nxp.com/microcontrollers/</text>
<text x="397" y="267.7">4</text>
<text x="403.2" y="267.7">04</text>
</g>
<g font-size="1.9">
<text x="135.9" y="42.9">+3.3V</text>
<text x="54.9" y="59.5">PIO0_30-QEI-SCT0_IN</text>
<text x="54.9" y="57">PIO0_2-QEI-SCT0_IN</text>
<text x="175.9" y="59.5">PIO1_5-JOY_C</text>
<text x="176.2" y="57">PIO1_4-JOY_L</text>
<text x="54.9" y="61.9">PIO0_17-QEI-SCT0_IN</text>
<text x="54.9" y="64.4">PIO1_3-ADC1_5</text>
<text x="173.1" y="64.4">PIO0_23-I2C_SDA</text>
<text x="173.3" y="61.9">PIO0_22-I2C_SCL</text>
<text x="103.4" y="83.5">GND</text>
<text x="147.5" y="81.1">GND</text>
<text x="134" y="92.1">GND</text>
<text x="39.9" y="125.7">PIO1_2-OLED_EN-SWO</text>
<text x="66.1" y="133">PIO1_2-OLED_EN</text>
<text x="180" y="143.4">+3.3V</text>
<text x="363.8" y="140.9">+3.3V</text>
<text x="59.2" y="147.3">GND</text>
<text x="277.6" y="155.6">+5V</text>
<text x="284.2" y="155.6">+3.3V</text>
<text x="43.9" y="160">VBAT</text>
<text x="43.9" y="158.1">EXT_VIN</text>
<text x="344.1" y="161.2">PIO0_22-I2C_SCL</text>
<text x="43.9" y="163">RESET-PIO0_21</text>
<text x="43.9" y="165.5">PIO0_6-ADC0_2-SCT0_OUT0</text>
<text x="43.9" y="167.9">PIO0_26-SCT0_OUT2</text>
<text x="344.1" y="163.6">PIO0_23-I2C_SDA</text>
<text x="43.9" y="170.4">PIO0_1-SCT0_OUT4</text>
<text x="43.9" y="172.8">PIO1_0-SCT_OUT</text>
<text x="261.4" y="172.2">RESET-PIO0_21</text>
<text x="344.1" y="173.4">PIO0_12-AIN_CTRL</text>
<text x="344.1" y="171">PIO0_14</text>
<text x="43.9" y="179.6">PIO0_28-CURR_TRIP_RST</text>
<text x="43.9" y="175.3">CAN0_RD</text>
<text x="43.9" y="177.7">CAN0_TD</text>
<text x="344.1" y="178.4">PIO0_27-CURR_TRIP</text>
<text x="344.1" y="175.9">PIO0_28-CURR_TRIP_RST</text>
<text x="43.9" y="184.5">ISP_TX</text>
<text x="190.6" y="185.1">PIO0_23-I2C_SDA</text>
<text x="344.1" y="180.8">PIO1_0-SCT_OUT</text>
<text x="344.1" y="183.3">PIO0_24-SCT0_OUT6</text>
<text x="43.9" y="186.9">ISP_RX</text>
<text x="43.9" y="189.4">PIO0_9-ADC1_1</text>
<text x="43.9" y="191.8">PIO0_4-ADC0_4</text>
<text x="187.7" y="190">PIO0_29-SCT0_OUT1</text>
<text x="190.8" y="187.5">PIO0_22-I2C_SCL</text>
<text x="43.9" y="194.3">PIO0_10-ADC1_2</text>
<text x="43.9" y="196.7">PIO0_5-ADC0_3</text>
<text x="184" y="196.7">PIO0_3-SCT1_OUT4-GRN</text>
<text x="187.7" y="194.9">PIO0_24-SCT0_OUT6</text>
<text x="188.7" y="192.4">PIO0_0-SCT0_OUT3</text>
<text x="336.8" y="198">PIO0_0-SCT0_OUT3</text>
<text x="43.9" y="199.8">ADC1_X</text>
<text x="43.9" y="201.6">PIO0_7-ADC0_1</text>
<text x="182.1" y="201.6">PIO1_1-BREAK_STS1-BLUE</text>
<text x="270" y="202.9">PIO0_8-ADC0_0</text>
<text x="284.7" y="199.9">GND</text>
<text x="336.8" y="200.4">PIO1_3-ADC1_5</text>
<text x="336.8" y="202.9">ADC1_X</text>
<text x="43.9" y="204.1">PIO1_3-ADC1_5</text>
<text x="43.9" y="206.5">PIO0_8-ADC0_0</text>
<text x="46.4" y="209">PIO1_2-OLED_EN</text>
<text x="185" y="209">PIO1_6-ACMP_I2-JOY_R</text>
<text x="193.4" y="204.1">PIO1_5-JOY_C</text>
<text x="193.7" y="206.5">PIO1_4-JOY_L</text>
<text x="270" y="205.3">PIO1_6-ACMP_I2-JOY_R</text>
<text x="270" y="207.8">PIO1_8-ACMP3_I3-JOY_D</text>
<text x="336.8" y="207.8">PIO0_9-ADC1_1</text>
<text x="336.8" y="205.3">PIO0_10-ADC1_2</text>
<text x="43.9" y="212">PIO1_10-RS485_RTS-U1-RX</text>
<text x="43.9" y="213.9">PIO1_9-UART_RS485-U1_TX-ISP0</text>
<text x="183.9" y="213.9">PIO1_8-ACMP3_I3-JOY_D</text>
<text x="193.4" y="211.4">PIO1_7-JOY_U</text>
<text x="270" y="215.1">PIO0_7-ADC0_1</text>
<text x="270" y="212.7">PIO0_6-ADC0_2-SCT0_OUT0</text>
<text x="270" y="210.2">PIO0_5-ADC0_3</text>
<text x="336.8" y="210.2">PIO0_29-SCT0_OUT1</text>
<text x="336.8" y="215.1">PIO1_10-RS485_RTS-U1-RX</text>
<text x="336.8" y="212.7">PIO1_9-UART_RS485-U1_TX-ISP0</text>
<text x="43.9" y="216.3">PIO0_12-AIN_CTRL</text>
<text x="187.8" y="216.3">PIO0_27-CURR_TRIP</text>
<text x="184.7" y="224.9">PIO0_2-QEI-SCT0_IN</text>
<text x="81.3" y="228.1">GND</text>
<text x="178.1" y="231.8">GND PIO0_30-QEI-SCT0_IN</text>
<text x="365.6" y="230.6">GND</text>
<text x="65.8" y="237.2">PIO0_25-BREAK_CTRL-RED</text>
<text x="65.8" y="244.5">BREAK_STS0</text>
<text x="183.7" y="244.5">PIO0_17-QEI-SCT0_IN</text>
<text x="399.5" y="267.7">OF</text>
</g>
<g font-size="1.7">
<text x="95.6" y="161.1">VBAT_IN</text>
<text x="95.6" y="156.2">GND</text>
<text x="95.6" y="158.6">VIN (4.5 - 5.5V)</text>
<text x="114" y="158.6">VIN (4.5 - 14V)</text>
<text x="114" y="156.2">GND</text>
<text x="114" y="161.1">VB (battery)</text>
<text x="134.8" y="161.1">IF+</text>
<text x="134.8" y="156.2">VOUT (3.3V out)</text>
<text x="134.8" y="158.6">VU (5.0V USB out)</text>
<text x="154.4" y="158.6">not used</text>
<text x="154.4" y="156.2">VOUT (3.3V out)</text>
<text x="154.4" y="161.1">not used</text>
<text x="95.6" y="166">PWMAL1</text>
<text x="95.6" y="163.6">RESET_N</text>
<text x="114" y="163.6">nR (reset)</text>
<text x="114" y="166">SPI1-MOSI</text>
<text x="134.8" y="166">RD-(Enet)</text>
<text x="134.8" y="163.6">IF-</text>
<text x="154.4" y="163.6">not used</text>
<text x="154.4" y="166">ETH_RDN</text>
<text x="95.6" y="173.4">C-PWMD-L</text>
<text x="95.6" y="170.9">PWMCL1</text>
<text x="95.6" y="168.4">PWMBL1</text>
<text x="114" y="168.4">SPI1-MISO</text>
<text x="114" y="170.9">SPI1-SCK</text>
<text x="114" y="173.4">GPIO</text>
<text x="134.8" y="173.4">TD+ (Enet)</text>
<text x="134.8" y="170.9">TD-(Enet)</text>
<text x="134.8" y="168.4">RD+ (Enet)</text>
<text x="154.4" y="168.4">ETH_RDP</text>
<text x="154.4" y="170.9">ETH_TDN</text>
<text x="154.4" y="173.4">ETH_TDP</text>
<text x="95.6" y="178.2">CAN_TD</text>
<text x="95.6" y="175.8">CAN_RD</text>
<text x="114" y="175.8">UART1-TX / I2C1-SDA</text>
<text x="114" y="178.2">UART1-RX / I2C1-SCL</text>
<text x="134.8" y="178.2">D+ (USB)</text>
<text x="134.8" y="175.8">D- (USB)</text>
<text x="154.4" y="175.8">USB_DM</text>
<text x="154.4" y="178.2">USB_DP</text>
<text x="95.6" y="185.6">UART_TXD</text>
<text x="95.6" y="183.2">not used</text>
<text x="95.6" y="180.7">C-CURR-TRIP-RST</text>
<text x="114" y="180.7">SPI2-MOSI</text>
<text x="114" y="183.2">SPI2-MISO</text>
<text x="114" y="185.6">SPI2-SCL / UART2-TX</text>
<text x="134.8" y="185.6">UART3-TX / I2C2-SDA</text>
<text x="134.8" y="183.2">CAN-TD</text>
<text x="134.8" y="180.7">CAN-RD</text>
<text x="154.4" y="180.7">C-PWMA-FB1</text>
<text x="154.4" y="183.2">C-PWMA-FB2</text>
<text x="154.4" y="185.6">I2C_SDA</text>
<text x="95.6" y="190.5">C-BEMFA</text>
<text x="95.6" y="188">UART_RXD</text>
<text x="114" y="188">UART2-RX</text>
<text x="114" y="190.5">AIN0</text>
<text x="134.8" y="190.5">PWMOUT0</text>
<text x="134.8" y="188">UART3-RX / I2C2-SCL</text>
<text x="154.4" y="188">I2C_SCL</text>
<text x="154.4" y="190.5">PWMAH1</text>
<text x="95.6" y="197.9">C-PHB-CURR</text>
<text x="95.6" y="195.4">C-BEMFB</text>
<text x="95.6" y="193">C-PHA-CURR</text>
<text x="114" y="193">AIN1</text>
<text x="114" y="195.4">AIN2</text>
<text x="114" y="197.9">AIN3 / AOUT</text>
<text x="134.8" y="197.9">PWMOUT3</text>
<text x="134.8" y="195.4">PWMOUT2</text>
<text x="134.8" y="193">PWMOUT1</text>
<text x="154.4" y="193">PWMBH1</text>
<text x="154.4" y="195.4">PWMCH1</text>
<text x="154.4" y="197.9">C-PWMD-H</text>
<text x="95.6" y="202.8">C-PHC-CURR</text>
<text x="95.6" y="200.3">C-VZERO</text>
<text x="114" y="200.3">AIN4</text>
<text x="114" y="202.8">AIN5</text>
<text x="134.8" y="202.8">PWMOUT5</text>
<text x="134.8" y="200.3">PWMOUT4</text>
<text x="154.4" y="200.3">not used</text>
<text x="154.4" y="202.8">C-BREAK-STS1</text>
<text x="95.6" y="205.2">C-BEMFC</text>
<text x="95.6" y="207.7">CURRENT</text>
<text x="154.4" y="207.7">JOY_L</text>
<text x="154.4" y="205.2">JOY_C</text>
<text x="95.6" y="210.1">OLED_EN</text>
<text x="95.6" y="212.6">RS485-RTS</text>
<text x="95.6" y="215">UART_RS485</text>
<text x="154.4" y="212.6">JOY_U</text>
<text x="154.4" y="210.1">JOY_R</text>
<text x="154.4" y="215">JOY_D</text>
<text x="95.6" y="217.5">AIN-CTRL</text>
<text x="95.6" y="219.9">not used</text>
<text x="154.4" y="219.9">GND</text>
<text x="154.4" y="217.5">C-CURR-TRIP</text>
<text x="105.8" y="222.4">not used</text>
<text x="105.8" y="224.8">not used</text>
<text x="105.8" y="227.3">not used</text>
<text x="151.1" y="224.8">C-SENSE-A</text>
<text x="152.3" y="227.3">PWMAH2</text>
<text x="105.8" y="229.7">not used</text>
<text x="105.8" y="232.2">not used</text>
<text x="149.9" y="232.2">C-SENSE-B</text>
<text x="152.3" y="229.7">not used</text>
<text x="105.8" y="234.6">not used</text>
<text x="105.8" y="237.1">C-BRAKE-CTRL</text>
<text x="105.8" y="239.5">PWMCL2</text>
<text x="148.7" y="237.1">C-CURR-TRIP</text>
<text x="152.3" y="234.6">PWMAL2</text>
<text x="152.3" y="239.5">PWMBL2</text>
<text x="105.8" y="242">PWMCH2</text>
<text x="105.8" y="244.4">C-BRAKE-STS0</text>
<text x="149.9" y="244.4">C-SENSE-C</text>
<text x="152.3" y="242">PWMBH2</text>
<text x="325.8" y="253">d.consiglio</text>
<text x="337.6" y="253">12/12/2014</text>
<text x="339.5" y="261.6">11/14/14</text>
</g>
</svg>
